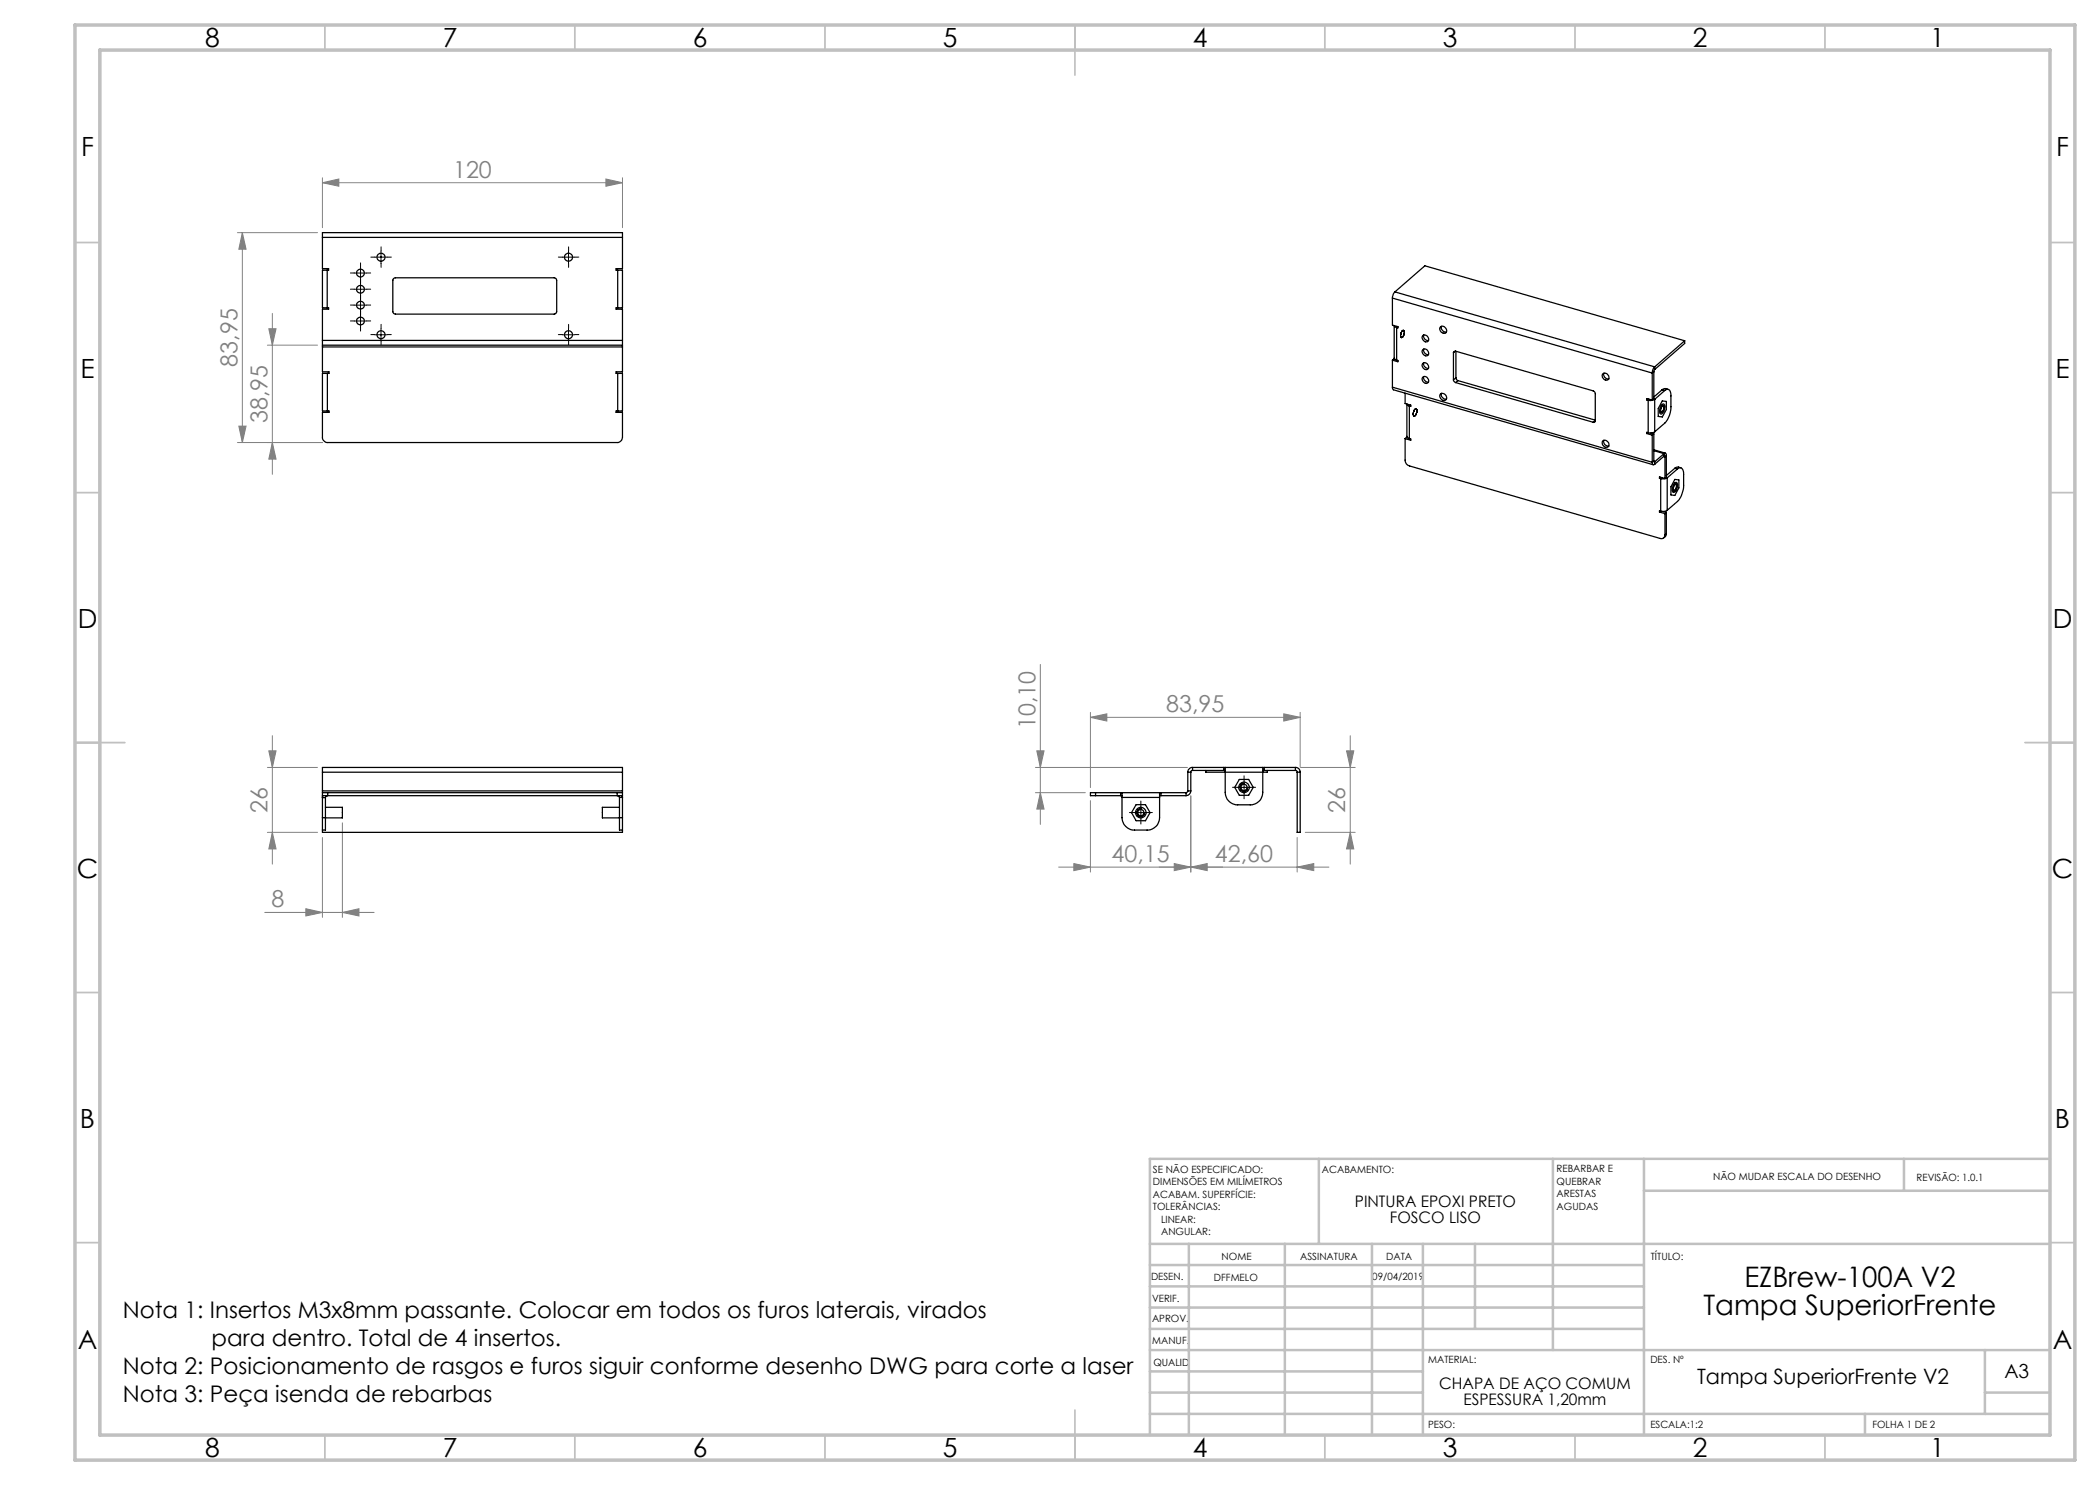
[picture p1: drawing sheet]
<svg xmlns="http://www.w3.org/2000/svg" width="420mm" height="297mm" viewBox="0 0 420 297" stroke-linecap="round" stroke-linejoin="round" font-family="sans-serif">
<g fill="none" stroke="#808080" stroke-width=".2">
<path d="M64.5 36.5l3.3-.7v1.4zM64.5 35.6v9.9M64.5 36.5h60M121.2 35.8l3.3 .7-3.3 .7zM124.5 35.6v9.9M47.5 46.5h16M48.5 46.5l.7 3.3h-1.4zM48.5 46.5v42M53.5 69h10M53.8 65.8h1.4l-.7 3.2zM54.5 62.7v32.2M47.5 88.5h17"/>
<path d="M47.8 85.2h1.4l-.7 3.3zM54.5 88.5l.7 3.3h-1.4zM208.1 132.9v32M53.5 153.5h10M53.8 150.2h1.4l-.7 3.3zM54.5 147.1v25.7M207.1 153.5h30.4M207.1 158.5h10M207.4 150.2h1.4l-.7 3.3zM208.1 158.5l.7 3.3h-1.4zM218.1 143.5l3.3-.7v1.4zM218.1 142.5v15"/>
<path d="M218.1 143.5h41.9M238.2 159.2v15.2M256.8 142.8l3.2 .7-3.2 .7zM260 142.5v10.9M260.1 153.5h10.9M269.3 150.2h1.5l-.7 3.3zM270.1 147.1v25.7M53.5 166.5h10M54.5 166.5l.7 3.3h-1.4zM64.5 167.5v16M68.5 164.6v18.9M211.7 173.4h54.1"/>
<path d="M214.8 172.7l3.3 .7-3.3 .7zM218.1 160.1v14.3M234.8 172.7l3.4 .7-3.4 .7zM238.2 173.4l3.2-.7v1.4zM259.4 173.4l3.3-.7v1.4zM259.4 167.5v6.9M261.1 166.5h9.9M270.1 166.5l.7 3.3h-1.5zM53 182.5h21.8M61.2 181.7l3.3 .8-3.3 .7zM68.5 182.5l3.3-.8v1.5z"/>
</g>
<g fill="none" stroke="#000" stroke-width=".2">
<path d="M70.8 57.9h2.5M70.8 54.6h2.5M72.1 53.4v2.5M72.1 56.6v2.5M72.1 59.8v2.5M75 51.4h2.4M76.2 50.2v2.5M112.5 51.4h2.4M113.7 50.2v2.5M70.8 64.2h2.5M70.8 61h2.5M72.1 63v2.5"/>
<path d="M75 67h2.4M76.2 65.7v2.5M112.5 67h2.4M113.7 65.7v2.5M280.4 66.2a.28 .28 0 0 1 .4-.1 .28 .28 0 0 1 .1 .4l-.3 .8a.26 .26 0 0 1-.3 .2 .26 .26 0 0 1-.2-.3zM283.1 81.8a.92 .92 0 0 1-.2 1.4 .96 .96 0 0 1 .2-1.4zM332.4 81.2a.26 .26 0 0 1 .4-.1 .26 .26 0 0 1 0 .4l-.2 .8a.26 .26 0 0 1-.4 .2 .26 .26 0 0 1-.1-.3zM335 96.8a.35 .35 0 0 1 .4 .2 .35 .35 0 0 1-.1 .4l-.2 .6a.28 .28 0 0 1-.4 .2 .28 .28 0 0 1-.1-.4zM247.5 157.5h2.5M248.8 156.2v2.5M249 156.7a.76 .76 0 0 0-.9 .6 .76 .76 0 0 0 .5 .9 .76 .76 0 0 0 .9-.5M226.9 162.5h2.5"/>
<path d="M228.2 161.3v2.5M228.4 161.8a.75 .75 0 0 0-1 .5 .75 .75 0 0 0 .6 1 .75 .75 0 0 0 .9-.6"/>
</g>
<g fill="none" stroke="#000" stroke-width=".2" stroke-dasharray="15.2 1.3 1.3 1.3">
<path d="M70.9 57.8h-.8M70.9 54.6h-.8M72.1 59.8v-.8M72.1 56.6v-.8M72.1 59.1v.8M72.1 53.3v-.7M72.1 55.8v.8M73.4 57.8h.7M73.4 54.6h.7M75 51.4h-.8M76.2 50.2v-.8M76.2 52.7v.8"/>
<path d="M77.5 51.4h.8M112.5 51.4h-.8M113.7 50.2v-.8M113.7 52.7v.8M115 51.4h.8M70.9 64.2h-.8M70.9 61h-.8M72.1 62.9v-.7M72.1 65.4v.8M72.1 62.3v.7M73.4 64.2h.7M73.4 61h.7"/>
<path d="M75 66.9h-.8M76.2 65.7v-.8M76.2 68.2v.8M77.5 66.9h.8M112.5 66.9h-.8M113.7 65.7v-.8M113.7 68.2v.8M115 66.9h.8M247.6 157.5h-1.1M248.8 156.2v-1M248.8 158.7v1.1M250.1 157.5h1"/>
<path d="M226.9 162.5h-1M228.2 161.3v-1.1M228.2 163.8v1M229.4 162.5h1.1"/>
</g>
<g fill="none" stroke="#c0c0c0" stroke-width=".35">
<path d="M65 5v5M115 5v5M165 5v5M215 5v10M265 5v5M315 5v5M365 5v5M15 48.5h5M410 48.5h5M15 98.5h5M410 98.5h5M15 148.5h10"/>
<path d="M405 148.5h10M15 198.5h5M410 198.5h5M15 248.5h5M410 248.5h5M65 287v5M115 287v5M165 287v5M215 282v10M265 287v5M315 287v5M365 287v5"/>
</g>
<g fill="none" stroke="#c0c0c0" stroke-width=".5">
<path d="M263.8 231.8v17M310.6 231.8v38.2M328.8 231.8v55.2M328.8 238.2h81.2M380.8 231.8v6.4M410 231.8h-180v55.2M230 248.8h180M230 257.3h98.8M230 253h98.8M237.8 248.8v38.2M257 248.8v38.2M274.4 248.8v38.2"/>
<path d="M284.6 248.8v38.2M295 248.8v17M230 265.8h98.8M230 261.5h98.8M230 278.5h54.6M230 274.3h54.6M230 270h180M397 278.5h13M397 270v12.8M230 282.8h180M373 282.8v4.2"/>
</g>
<path d="M15 5h400v287h-400zM20 10h390v277h-390z" fill="none" stroke="#c0c0c0" stroke-width=".7"/>
<g fill="#808080">
<path d="M238.2 173.4l3.2-.7v1.4zM214.8 172.7l3.3 .7-3.3 .7z"/>
<path d="M121.2 35.8l3.3 .7-3.3 .7zM64.5 36.5l3.3-.7v1.4z"/>
<path d="M234.8 172.7l3.4 .7-3.4 .7zM259.4 173.4l3.3-.7v1.4zM218.1 143.5l3.3-.7v1.4zM256.8 142.8l3.2 .7-3.2 .7z"/>
<path d="M68.5 182.5l3.3-.8v1.5zM61.2 181.7l3.3 .8-3.3 .7z"/>
<path d="M54.5 166.5l.7 3.3h-1.4zM53.8 150.2h1.4l-.7 3.3z"/>
<path d="M208.1 158.5l.7 3.3h-1.4zM207.4 150.2h1.4l-.7 3.3zM270.1 166.5l.7 3.3h-1.5zM269.3 150.2h1.5l-.7 3.3z"/>
<path d="M48.5 46.5l.7 3.3h-1.4zM47.8 85.2h1.4l-.7 3.3zM53.8 65.8h1.4l-.7 3.2zM54.5 88.5l.7 3.3h-1.4z"/>
</g>
<g fill="none" stroke="#000" stroke-width=".25">
<path d="M64.5 47.5v-1h60v1M64.5 47.5v6.2h1.2v.3h-.3M64.5 47.5h60M65.4 54h-.9v7.6h.9M65.4 54v7.6M78.7 55.8l.3-.2h31.9l.3 .1 .1 .4v6.4l-.5 .3h-31.9l-.3-.5v-6.2zM123.5 54h1v7.6h-1M123.5 54v7.6M124.5 47.5v6.2h-1.3v.3h.3M278.5 59.6l51.9 15M278.5 59.6v5.4l1.1 .3v.3l-.3-.1M279 58.4l-.3 .3-.2 .9"/>
<path d="M279 58.4l51.9 15M279 58.4l6-5.2 51.9 15M64.5 68.1v.9M64.5 69v.4M64.5 69.4v5h1.3v.3h-.3M64.5 68.1h60M64.5 69h60M64.5 69.4h60M65.4 61.6h.3v.2h-1.2v6.3M65.5 74.7h-1v7.5h1M65.5 74.7v7.5M123.5 74.7h1v7.5h-1"/>
<path d="M123.5 61.6h-.3v.2h1.3v6.3M123.5 74.7v7.5M124.5 68.1v.9M124.5 69v.4M124.5 69.4v5h-1.3v.3h.3M278.5 77.4l.2 .6 52 15M278.5 77.4l51.9 15.1M278.5 72v5.4M278.9 71.8l-.4 .2M279.3 65.5l-.4-.2-.1-.2v6.5l.5 .4M279.3 72l.3 .1v.3l-1.1-.4M279.3 65.5v6.5"/>
<path d="M279.5 65.3l-.2 .2M281 78.6v2.1l1.2 .3v.3l-.3-.1M284.5 67.2a.76 .76 0 0 1 1 .1 .76 .76 0 0 1-.1 1.1 .88 .88 0 0 1-.9-1.2zM284.5 70a.74 .74 0 0 1 1 .1 .74 .74 0 0 1-.1 1.1 .84 .84 0 0 1-.9-1.2zM284.5 72.7a.74 .74 0 0 1 1 .2 .74 .74 0 0 1-.1 1 .84 .84 0 0 1-.9-1.2zM284.5 75.5a.74 .74 0 0 1 1 .1 .74 .74 0 0 1-.1 1.1 .84 .84 0 0 1-.9-1.2zM284.8 67a.89 .89 0 0 0 .9 1.1M284.8 69.8a.88 .88 0 0 0 .9 1.1M284.8 72.6a.88 .88 0 0 0 .9 1.1M284.8 75.3a.88 .88 0 0 0 .9 1.1M288 65.4a.78 .78 0 0 1 1.1 .2 .78 .78 0 0 1-.1 1.1 .9 .9 0 0 1-1-1.3zM288.1 78.7a.8 .8 0 0 1 1.1 .3 .8 .8 0 0 1-.2 1.1 .86 .86 0 0 1-.9-.4 .86 .86 0 0 1 0-1z"/>
<path d="M288.3 65.3a.93 .93 0 0 0 1 1.1M288.3 78.7a.94 .94 0 0 0 1 1.1M290.7 76l.4 .5M290.7 70.6v5.4M291.1 70.2l-.4 .4M291.1 70.2l-.3 .1-.1 .3M291.1 70.2l27.6 8 .4 .5v5.5l-.3 .3h-.2M291.1 76.5l27.5 8M291.2 75.6l.1 .3 .3 .2M291.2 75.6l-.5 .4M291.2 70.3v5.3M291.6 76.1l-.5 .4"/>
<path d="M291.6 76.1l27.5 7.9M320.5 74.8a.79 .79 0 0 1 1 .1 .79 .79 0 0 1 .1 1 .85 .85 0 0 1-.9-.2 .85 .85 0 0 1-.2-.9zM320.8 74.6a.89 .89 0 0 0 1 1.2M329.4 80v-.3l1 .3M329.4 80h.2M329.6 79.8l-.2 .2M329.8 79.9l-.2 .1M330.4 74.6v5.4M330.7 79.8l.2 .1M330.8 74.4l-.4 .2M330.8 74.4v5.4l-.4 .2M330.9 73.4l-.2 .3-.3 .9"/>
<path d="M330.9 73.9l-.1 .5M330.9 79.9l-.7 .2-.6-.1M330.9 73.4v.5M330.9 79.9v6.5M332.4 78l-1.6 1.4M332.4 78l.6 .1M333 78.1a.69 .69 0 0 1 .7-.2 .69 .69 0 0 1 .5 .7v2.7a4.8 4.8 0 0 1-1.2 3.3l-2.1 1.8M333 78.1l-2.1 1.8M333.7 77.9l-.7-.2-.6 .3M336.9 68.2l-6 5.2M336.9 68.2v.5l-6 5.2M65.5 82.2h.3v.3h-1.3v5a1.09 1.09 0 0 0 1 1h57.9a1.09 1.09 0 0 0 1.1-1v-5h-1.3v-.3h.3"/>
<path d="M281 87.7v4.3a1.17 1.17 0 0 0 .9 1.2l50.2 14.5a.7 .7 0 0 0 .9-.7M281.5 87.5h-.2l-.3 .2M281.9 81.2l-.5-.4v6.5l.5 .4M281.9 87.7l.3 .1v.2l-1.2-.3M281.9 81.2v6.5M282.1 81l-.2 .2M319.1 84.1l-.5 .4M320.5 88.2a.81 .81 0 0 1 1 .1 .81 .81 0 0 1 .1 1.1 .88 .88 0 0 1-.9-.2 .88 .88 0 0 1-.2-1zM320.8 88a.9 .9 0 0 0 1 1.2M329.4 86.7l1 .3M329.6 86.5l-.2 .2M329.6 86.5h-.2v.2"/>
<path d="M329.6 80v6.5M330.2 86.6l.6 .2M330.4 92.5a.32 .32 0 0 0 .1 .4 .32 .32 0 0 0 .4-.1M330.4 87v5.5M330.8 92.2l.1 .2M330.8 90l2.3 .6M330.8 86.8v5.4M330.8 86.8l-.4 .2M330.8 92.2l-.4 .3M330.8 92.3l.1 .1M330.8 90.1l2 .6M330.9 86.4l-.4 .2-.9-.1"/>
<path d="M330.9 92.4v.4M331.9 95.7v-.3l1.1 .3M331.9 95.7h.2M332.1 95.5l-.2 .2M332.1 95.7v6.5M332.4 95.5l-.3 .2M332.5 80.9l.1-.1a.57 .57 0 0 1 .4 .4 .57 .57 0 0 1-.1 .6 1 1 0 0 1-.8 1 1.49 1.49 0 0 1 .4-1.9zM332.5 80.2l.8 .1v1.6l-.8 1.5-.9-.1v-1.6zM332.5 81.2a.57 .57 0 0 1 .3 .5 .57 .57 0 0 1-.3 .5v.1a.4 .4 0 0 1-.4-.3 .4 .4 0 0 1 .1-.4zM332.7 91.3l.3 .1M332.8 90.7h.3l.2 .4M332.8 91.2l.2 .2"/>
<path d="M332.8 91.2l-1.9 1.6M332.8 90.7l-1.9 1.7M332.8 90.7v.5M333 91.4v4.3M333.2 95.5l.2 .1M333.3 91.1l-.3 .3M333.3 91.1v4.4l-.3 .2M333.4 95.6l-.5 .2-.8-.1M333.4 95.6v6.5M334.9 96.7a.36 .36 0 0 1 .5-.2 .36 .36 0 0 1 .1 .5 1.3 1.3 0 0 1-.9 1.5 1.64 1.64 0 0 1 .3-1.8zM334.9 97l.1-.1a.67 .67 0 0 1-.1 1.2 .68 .68 0 0 1 0-1.1zM335 95.9l.8 .1v1.6l-.8 1.5-.8-.1v-1.6z"/>
<path d="M335 93.7l-1.7 1.4M335 93.7l.5 .1M335.5 93.8a.68 .68 0 0 1 .8-.2 .68 .68 0 0 1 .4 .7v2.7a5.1 5.1 0 0 1-1.2 3.3l-2.1 1.8M335.5 93.8l-2.1 1.8M336.2 93.6l-.7-.2-.5 .3M331.9 102.4l1.1 .3M332.1 102.2l-.2 .2M332.1 102.2h-.2v.2M332.7 102.3l.6 .2M333 102.7v4.3M333.3 106.8l-.2 .4-.4 .4M333.3 102.5v4.3"/>
<path d="M333.3 106.8l-.3 .2M333.3 102.5l-.3 .2M333.4 102.1l-.7 .2-.6-.1M64.5 158.5h1M64.5 159.1h1M64.5 158.2v.3M64.5 154.4v-.9h60v.9M64.5 159.1v.4M64.5 154.4v3.8M64.5 158.5v.6M64.5 159.5v4M64.5 159.5h.6"/>
<path d="M64.5 158.2h60M64.5 154.4h60M64.6 159.1l-.1 .4M65.1 159.5v4M65.5 159.1l-.3 .1-.1 .3M65.5 158.5v.6M65.5 158.5h57.9M65.5 159.1h57.9M123.4 158.5h1.1M123.4 159.1h1.1M123.4 158.5v.6M123.5 159.1l.4 .4"/>
<path d="M123.9 159.5h.6M123.9 159.5v4M124.4 159.1l.1 .4M124.5 158.2v.3M124.5 159.1v.4M124.5 154.4v3.8M124.5 158.5v.6M124.5 159.5v4M219.1 158.5h-1v.6h1M219.1 158.5h18.1M219.1 159.1h5.3M219.1 158.5v.6"/>
<path d="M224.1 158.5v.6M224.4 159.5v4a2.52 2.52 0 0 0 2.5 2.5h2.5a2.51 2.51 0 0 0 2.5-2.5v-4M224.4 158.5v1M224.4 159.5h7.5M231.9 158.5v1M231.9 159.1h5.3M232.2 158.5v.6M237.2 158.5v.6M237.6 158.2l-.4 .3M237.6 158.2h.6M237.6 154.4h.6M237.6 154.4v3.8"/>
<path d="M238.2 158.2a.96 .96 0 0 1-1 .9M238.2 154.4v3.8M238.5 153.5a.96 .96 0 0 0-.9 .9M238.5 154.1h-.2l-.1 .3M238.5 153.5h20.6M238.5 154.1h6.5M238.5 153.5v.6M241.2 154.1v.3h12.3v-.3M244.8 153.5v.6M245 153.5v5a2.52 2.52 0 0 0 2.5 2.5h2.5a2.51 2.51 0 0 0 2.6-2.5v-5M247.9 155.9h1.8l.9 1.6-.9 1.6h-1.8l-1-1.6zM252.6 154.1h6.5"/>
<path d="M252.8 153.5v.6M259.1 153.5a.91 .91 0 0 1 .9 .9M259.1 154.1h.2l.1 .3M259.1 153.5v.6M259.4 154.4h.6M259.4 154.4v12.1h.6v-12.1M64.5 163.5v2.5M64.5 166v.5h60v-.5M64.5 163.5h.6M65.1 163.5v2.5h-.6M65.1 161.5h3.4v2.1h-3.4M123.9 163.5v2.5h.6"/>
<path d="M123.9 161.5h-3.4v2.1h3.4M123.9 163.5h.6M124.5 163.5v2.5M227.2 160.9h1.9l.9 1.6-.9 1.6h-1.9l-.9-1.6z"/>
<circle cx="72.1" cy="54.6" r=".79"/>
<circle cx="72.1" cy="57.8" r=".79"/>
<circle cx="76.2" cy="51.4" r=".81"/>
<circle cx="113.7" cy="51.4" r=".81"/>
<circle cx="72.1" cy="64.2" r=".79"/>
<circle cx="72.1" cy="61" r=".79"/>
<circle cx="76.2" cy="66.9" r=".81"/>
<circle cx="113.7" cy="66.9" r=".81"/>
<circle cx="248.8" cy="157.5" r=".61"/>
<circle cx="248.8" cy="157.5" r="1.04"/>
<circle cx="228.2" cy="162.5" r="1.04"/>
<circle cx="228.2" cy="162.5" r=".62"/>
</g>
<g font-size="5.6">
<text x="348.9" y="257.4">EZBrew-100A V2</text>
<text x="340.7" y="263.1">Tampa SuperiorFrente</text>
</g>
<g font-size="5.3">
<text x="41" y="9.5">8</text>
<text x="88.5" y="9.5">7</text>
<text x="138.5" y="9.5">6</text>
<text x="188.5" y="9.5">5</text>
<text x="238.5" y="9.5">4</text>
<text x="288.5" y="9.5">3</text>
<text x="338.5" y="9.5">2</text>
<text x="386" y="9.5">1</text>
<text x="16.2" y="31.3">F</text>
<text x="411.2" y="31.3">F</text>
<text x="16.1" y="75.5">E</text>
<text x="411.1" y="75.5">E</text>
<text x="15.5" y="125.5">D</text>
<text x="410.5" y="125.5">D</text>
<text x="15.4" y="175.5">C</text>
<text x="410.4" y="175.5">C</text>
<text x="16" y="225.5">B</text>
<text x="411" y="225.5">B</text>
<text x="15.5" y="269.8">A</text>
<text x="410.5" y="269.8">A</text>
<text x="41" y="291.5">8</text>
<text x="88.5" y="291.5">7</text>
<text x="138.5" y="291.5">6</text>
<text x="188.5" y="291.5">5</text>
<text x="238.5" y="291.5">4</text>
<text x="288.5" y="291.5">3</text>
<text x="338.5" y="291.5">2</text>
<text x="386" y="291.5">1</text>
</g>
<g font-size="4.7" fill="#808080">
<text x="90.6" y="35.5">120</text>
<text x="47.5" y="73.3" transform="rotate(-90 47.5 73.3)">83,95</text>
<text x="53.5" y="84.6" transform="rotate(-90 53.5 84.6)">38,95</text>
<text x="233.3" y="142.4">83,95</text>
<text x="207.1" y="145.8" transform="rotate(-90 207.1 145.8)">10,10</text>
<text x="53.5" y="162.5" transform="rotate(-90 53.5 162.5)">26</text>
<text x="269.1" y="162.5" transform="rotate(-90 269.1 162.5)">26</text>
<text x="222.3" y="172.4">40,15</text>
<text x="243" y="172.4">42,60</text>
<text x="54.3" y="181.4">8</text>
</g>
<g font-size="4.6">
<text x="24.6" y="263.7">Nota 1: Insertos M3x8mm passante. Colocar em todos os furos laterais, virados</text>
<text x="42.3" y="269.3">para dentro. Total de 4 insertos.</text>
<text x="24.6" y="274.9">Nota 2: Posicionamento de rasgos e furos siguir conforme desenho DWG para corte a laser</text>
<text x="24.6" y="280.5">Nota 3: Peça isenda de rebarbas</text>
</g>
<text font-size="4.2" x="339.4" y="276.8">Tampa SuperiorFrente V2</text>
<text font-size="3.9" x="400.9" y="275.5">A3</text>
<g font-size="3.2">
<text x="271" y="241.4">PINTURA EPOXI PRETO</text>
<text x="278" y="244.6">FOSCO LISO</text>
<text x="287.8" y="277.9">CHAPA DE AÇO COMUM</text>
<text x="292.7" y="281.1">ESPESSURA 1,20mm</text>
</g>
<g font-size="2">
<text x="230.6" y="234.6">SE NÃO ESPECIFICADO:</text>
<text x="230.6" y="237.1">DIMENSÕES EM MILÍMETROS</text>
<text x="230.6" y="239.6">ACABAM. SUPERFÍCIE:</text>
<text x="264.4" y="234.6">ACABAMENTO:</text>
<text x="311.3" y="234.5">REBARBAR E</text>
<text x="311.3" y="237">QUEBRAR</text>
<text x="311.3" y="239.5">ARESTAS</text>
<text x="342.6" y="236">NÃO MUDAR ESCALA DO DESENHO</text>
<text x="383.3" y="236.2">REVISÃO: 1.0.1</text>
<text x="230.6" y="242.1">TOLERÂNCIAS:</text>
<text x="232.2" y="244.6">LINEAR:</text>
<text x="311.3" y="242">AGUDAS</text>
<text x="232.2" y="247.1">ANGULAR:</text>
<text x="244.3" y="252">NOME</text>
<text x="260" y="251.9">ASSINATURA</text>
<text x="277.2" y="251.9">DATA</text>
<text x="330.2" y="251.9">TÍTULO:</text>
<text x="230.2" y="256.1">DESEN.</text>
<text x="242.8" y="256.1">DFFMELO</text>
<text x="274.5" y="255.9">09/04/2019</text>
<text x="230.4" y="260.3">VERIF.</text>
<text x="230.4" y="264.4">APROV.</text>
<text x="230.5" y="268.8">MANUF.</text>
<text x="230.7" y="273.1">QUALID</text>
<text x="285.7" y="272.5">MATERIAL:</text>
<text x="330.1" y="272.5">DES. Nº</text>
<text x="285.6" y="285.5">PESO:</text>
<text x="330.1" y="285.6">ESCALA:1:2</text>
<text x="374.5" y="285.6">FOLHA 1 DE 2</text>
</g>
</svg>
